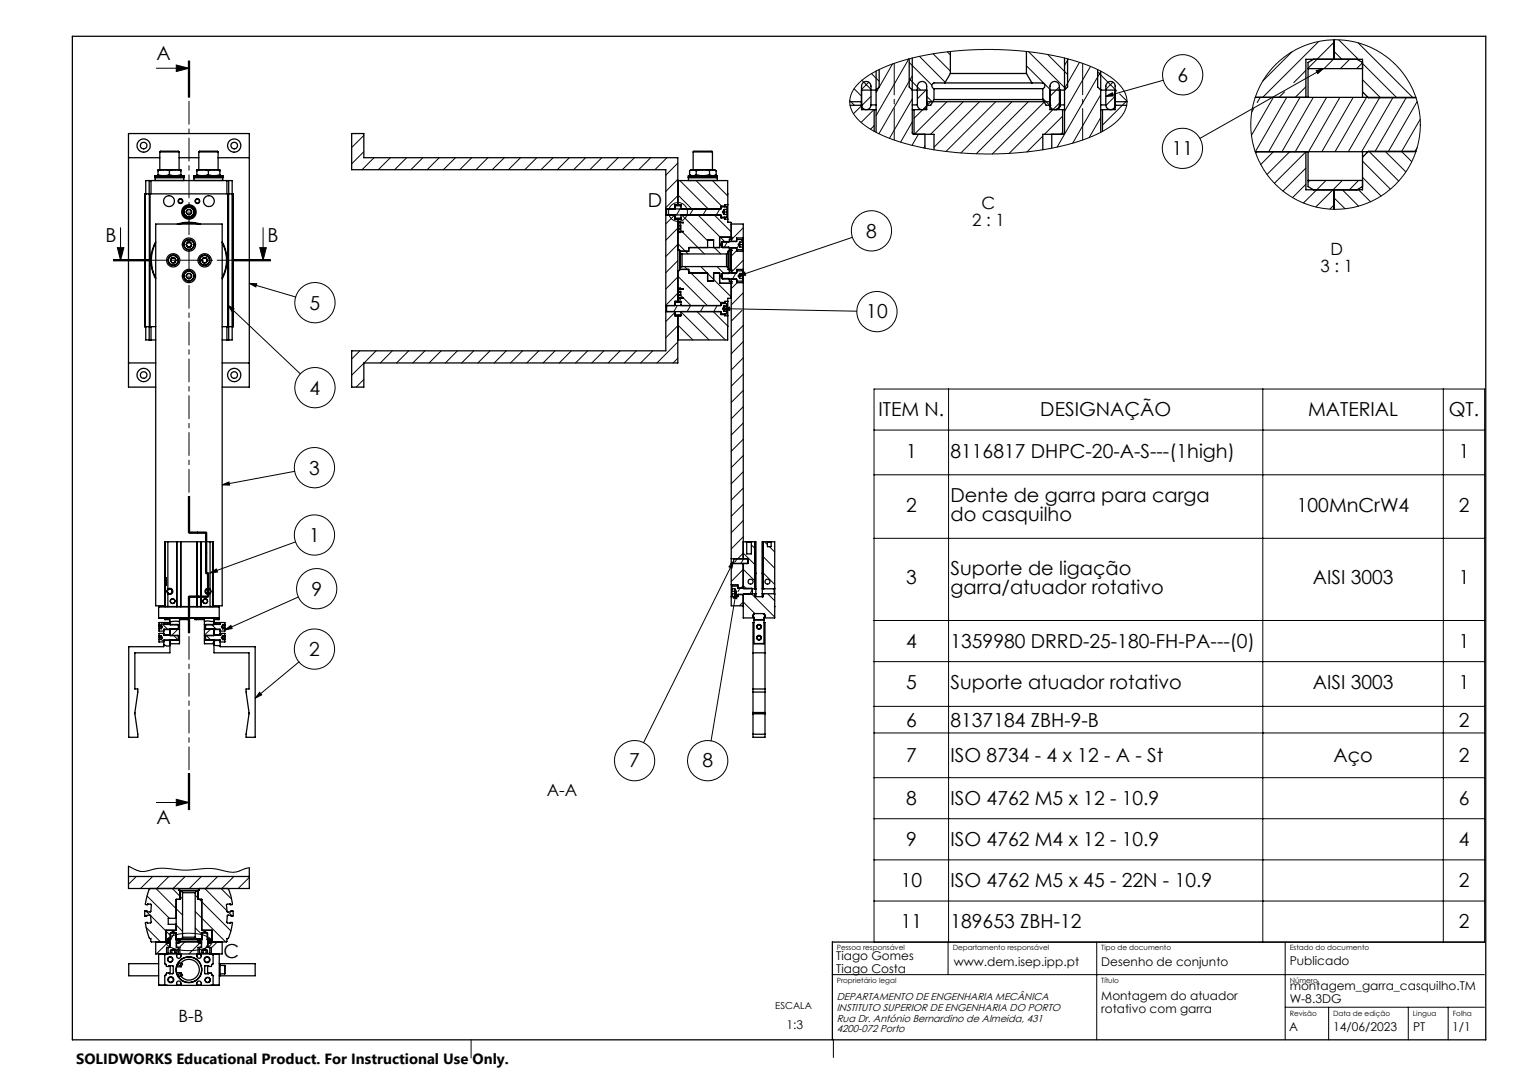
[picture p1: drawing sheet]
<svg xmlns="http://www.w3.org/2000/svg" width="420mm" height="297mm" viewBox="0 0 420 297" stroke-linecap="round" stroke-linejoin="round" font-family="sans-serif">
<g fill="none" stroke="#000" stroke-width=".35">
<path d="M20 10h390v277h-390zM241.8 19.6v16.9M242.6 19.2v4.8l-.8 .9h-4.1M250.9 16.3v7.7l.8 .9h4M251.7 16v20.8l.4 .3h5.6v4.2M262.3 14.2v6.1M283.2 14.2v6.1M293.8 16v20.7l-.4 .4h-5.6v4.2M294.6 16.3v7.7l-.8 .9h-4.1M302.9 19.2v4.8l.8 .9h4M303.7 19.6v16.9M361 18.9v8"/>
<path d="M361 18.9h15M362.5 16.4l-1.5 .8v1.7M368.2 11v5.4M374.5 16.4l1.5 .8M234.5 28.1h3.2M234.6 29.1h3.1M237.7 29a1.31 1.31 0 0 0 1.3 1.3 1.31 1.31 0 0 0 1.3-1.3M237.7 29.1h.1M240.3 29v-5.2a1.31 1.31 0 0 0-1.3-1.3 1.31 1.31 0 0 0-1.3 1.3v6.5h3.5M240.3 29h1.5M241.2 30.3h.6M241.2 30.3v6"/>
<path d="M251.7 30.3h.5M251.7 29h1.5M252.2 30.3v6.8M253.2 29v-5.2a1.29 1.29 0 0 1 1.2-1.3 1.29 1.29 0 0 1 1.3 1.3v6.5h-3.5M253.2 29a1.29 1.29 0 0 0 1.2 1.3 1.29 1.29 0 0 0 1.3-1.3M255.2 37.1v3.8M255.7 29.1h.1M255.7 28.1h34M257.7 27.5h30.1M257.7 24.5h30.1M257.7 24.5v3M257.7 27.5l-.9 1.6h-1.1"/>
<path d="M260.7 22.9h-3a.83 .83 0 0 0-.6 .8 .83 .83 0 0 0 .6 .8M260.7 22.9h24.1M262.3 20.3h20.9M262.3 20.3l-1.6 2.6M283.2 20.3l1.6 2.6M284.8 22.9h3a.83 .83 0 0 1 .6 .8 .83 .83 0 0 1-.6 .8M287.8 27.5l.9 1.6h1M287.8 24.5v3M289.7 29a1.31 1.31 0 0 0 1.3 1.3 1.31 1.31 0 0 0 1.3-1.3M289.7 29.1h.1M290.2 37.1v3.8M292.3 29v-5.2a1.31 1.31 0 0 0-1.3-1.3 1.31 1.31 0 0 0-1.3 1.3v6.5h3.5"/>
<path d="M292.3 29h.2M292.5 29v.1a1.29 1.29 0 0 1-1.1 1.2l.2-.1a1.31 1.31 0 0 0 1-1.2M292.5 24.9v4.1M292.6 29h1.2M292.6 24.9v4.1M293.2 30.3h.6M293.2 30.3v6.8M303.7 30.3h.5M303.7 29h1.5M304.2 30.3v6M305.2 29v-5.2a1.29 1.29 0 0 1 1.2-1.3 1.29 1.29 0 0 1 1.3 1.3v6.5h-3.5M305.2 29a1.29 1.29 0 0 0 1.2 1.3 1.29 1.29 0 0 0 1.3-1.3"/>
<path d="M307.7 29.1h.1M307.7 29.1h3.2M307.7 28.1h3.3M346.4 26.9h44.3M376 25.4v1.5M376 25.4v-9h-15.6v10.5M376 25.4l1.6 1.6h13.1M35.5 43.5h8.6M39.9 53.5h.2M39.9 53.5h.1M39.9 53.5v36.7M40.1 53.5v36.7"/>
<path d="M40.1 53.5h23M40.1 53.5h.1M41.2 49.8h-1v3.7M41.2 49.8v44M41.2 49.8h21.9M41.4 53.5v36.7M41.7 49.8v3.7M42.8 48.6h8M42.8 49h8M42.8 48.6v.4M42.8 49h.1M42.8 49h7.9"/>
<path d="M42.8 49.8h7.9M42.8 49v.8M42.8 49.8h.1M43.6 48.2l1.4 .3 1.7-.3M43.6 48.2v.3M43.6 47.1v1.1M44.1 41.9h5.3M44.1 41.9l.2-.2h4.9l.2 .2M44.1 41.9v4.9M45.2 46.8l-1.6 .3M45.2 46.8l1.5 .3M45.2 46.8h3.1"/>
<path d="M45.2 46.8h-1.6v.3M46.7 48.2l1.5 .3 1.7-.3M46.7 47.1v1.1M48.3 46.8l-1.6 .3M48.3 46.8l1.6 .3M48.3 46.8h1.6v.3M49.4 41.9v4.9M49.4 43.5h5.5M49.9 48.2v.3M49.9 47.1v1.1M50.7 49h.1M50.7 49v.8"/>
<path d="M50.7 49.8h.1M50.8 48.6v.4M50.8 49h-.1M51.8 57.8h.7l.4 .7-.4 .7h-.7l-.4-.7zM53.5 48.9h8M53.5 48.6h8M53.5 49h8M53.5 49.8h8M53.5 48.9l.1 .1M53.5 48.6v.3M53.5 49v.8M53.5 49.8h.1"/>
<path d="M54.3 48.2l1.5 .3 1.7-.3M54.3 48.2v.3M54.3 47.1v1.1M54.9 41.9h5.3M54.9 41.9l.1-.2h5l.2 .2M54.9 41.9v4.9M55.9 46.8l1.6 .3M55.9 46.8l-1.6 .3M55.9 46.8h3.2M55.9 46.8h-1.6v.3M57.5 48.2l1.5 .3 1.7-.3M57.5 47.1v1.1"/>
<path d="M59.1 46.8l1.6 .3M59.1 46.8l-1.6 .3M59.1 46.8h1.6v.3M60.2 41.9v4.9M60.2 43.5h8.6M60.7 48.2v.3M60.7 47.1v1.1M61.5 49h-8M61.5 49h.1M61.5 49v.8M61.5 49.8h.1M61.5 48.9v.1"/>
<path d="M61.5 48.6v.3M62.6 49.8v3.7M62.8 53.5v36.7M63.1 53.5h1M63.1 53.5v36.7M63.1 49.8h1v3.7M63.1 49.8v3.7M64.1 53.5h.1M64.1 53.5v36.7M64.2 53.5h.1M64.3 53.5v36.7M183.7 59.3h15.2l.1 .9h1"/>
<path d="M183.7 57.7v1.6M183.7 59.3v25M184.1 57.7l-.2 .1v1.4l.2 .1M186.2 59.3v1.2h1.7v-1M186.3 56.8v.9M186.3 59.3v.9M186.3 56.8h1.6M186.4 56.5l-.1 .3M187 56.5v-13h-86.6v-6.6h-3.4v9.9h86.7v10.9M187 53.5l.1-3.7h13.7v6.7M187.7 56.5l.2 .1M187.9 59.3v.2"/>
<path d="M187.9 57.5v.2M187.9 57.5v-1h-1.7v1.2M187.9 57.5l.2 .2h10.7l.2-.2M188.1 59.3l-.2 .2M189.9 48.6h8M189.9 48.9h8M189.9 48.6v.3M189.9 48.9l.1 .1M190 49h7.9M190 49.8h7.9M190 49v.8M190 49.8h.1"/>
<path d="M190 49h.1M190.3 48.2l.8 .3 1-.3M190.3 48.2l.5 .3M190.3 47.1v1.1M191.2 46.8l.9 .3M191.2 46.8l-.9 .3M191.2 46.8h2.8M191.3 41.9l.2-.2h4.9l.2 .2M191.3 41.9h5.3M191.3 41.9v4.9M192.1 48.2l1.8 .3 1.9-.3M192.1 47.1v1.1"/>
<path d="M194 46.8l-1.9 .3M194 46.8l1.8 .3M194 46.8h2.7M195.8 48.2l.8 .3 1-.3M195.8 47.1v1.1M196.6 41.9v4.9M196.7 46.8l-.9 .3M196.7 46.8l.9 .3M197.6 48.2l-.5 .3M197.6 47.1v1.1M197.9 48.6v.3M197.9 49v.8"/>
<path d="M197.9 48.9v.1M197.9 49.8h.1M198.8 59.3l.2 .2M199 57.1h1.6v2.8h-1.6M199.8 57.8v1.4M199.8 59.2h.8M199.8 57.8h.8M199.8 57.8l-.4 .7 .4 .7M199.8 58.5h.8M200 56.9h-1l-.1 .8h-15.2M200 59.9v.3M200 56.9v.2"/>
<path d="M200.8 53.5h.1M200.8 56.5v4M200.8 56.5h-.8v.4M346.4 41.9h44.3M360.4 41.9v10.5h15.6v-9M361 41.9v7.9M361 49.8v1.7l1.5 .9M361 49.8h15M368.2 52.4v5.4M376 41.9v1.5M376 51.5l-1.5 .9M390.7 41.8h-13.1l-1.6 1.6"/>
<path d="M43 66.7a10.4 10.4 0 0 0 0 10.3M43 67a10.4 10.4 0 0 0 0 9.7M47.4 71.2h.8l.4 .7-.4 .6h-.8l-.4-.6zM48.9 61.8a10.7 10.7 0 0 1 6.5 0M49.4 61.8l.6-.1a10.3 10.3 0 0 1 4.9 .1M51.8 75.5h.7l.4 .7-.4 .7h-.7l-.4-.7zM51.8 66.8h.7l.4 .7-.4 .7h-.7l-.4-.7zM56.1 71.2h.8l.4 .7-.4 .6h-.8l-.4-.6zM61.3 66.7a10.4 10.4 0 0 1 0 10.3M61.3 67a10.4 10.4 0 0 1 0 9.7M186.3 60.2l.1 .3M186.3 60.2h1.6"/>
<path d="M187 60.5v22.7M187 61.2h.7v.1M187 79.5h.7v.2M187 69h.5v.4M187.2 62.1h.7v1.1h-.7M187.2 63h.7M187.2 62.4h.7M187.5 69.4v5M187.5 74.4h2.5v1h5.3v2.2h1.6v-2.2h1.7v2.8h3.4v-.5h-.7l-.2-.8h-1.9M187.5 74.4v.3h-.5M187.7 69.8v4.1M187.7 69.4v.4"/>
<path d="M187.7 73.9v.5M187.7 69.8l.5 .3M187.7 79.7h.8v.1l-1.3 .1v2.2l1.3 .1v.1h-.8M187.7 61.3h.8v.2l-1.3 .1v2.2h1.3v.2h-.8M187.7 79.7v.1M187.7 63.8v.2M187.7 61.3v.2M187.7 64v.2h-.7M187.9 60.4l-.2 .1M188.2 70.1v3.5M188.2 73.6l-.5 .3M188.2 73.6h12.3"/>
<path d="M188.2 70.1h12.3M195.3 68.3v-2.2h1.6v2.2M195.3 66.3h1.6M199.2 75.5v1.4M199.2 66.8v1.4M199.2 68.2h1.9l.2 .8h.7l-.3 .4M199.2 66.8h1.9l.2-.8h.7v-.5h-3.4v2.8h-8.6v1.1h-2.5M199.2 75.5l-.3 .7 .3 .7M199.2 66.8l-.3 .7 .3 .7M200 60.2v.3h.8M200.5 70.1v3.5M200.5 73.6l.4 .2"/>
<path d="M200.8 60.5v.8l1 .2v5.1M200.9 73.8v.6h.3M200.9 69.8v4M200.9 69.8l-.4 .3M201.2 69.4h-.3v.4M201.2 69.4v5M201.2 74.4h.5M201.2 69.4h.5M201.7 69.4v5M201.7 74.4l.3 .3h-.7l-.2 .8h-1.9M201.8 77v.1M201.8 75.3h.1"/>
<path d="M201.8 66.6v.1M201.8 61.8h3.3v3.9M201.8 68.4v6.9M201.8 77.1v77.1M201.8 77.1h1.5M201.8 68.4h1.5M201.8 75.3h1.5M201.8 66.6h1.5M203.2 68.4h.1M203.3 66.6l-4 .2 .1 1.6h3.8M203.3 66.1h1.7v2.8h-1.7M203.3 75.3h-3.9l-.1 1.6 3.9 .1 .1 1h1.8"/>
<path d="M203.3 74.8h1.7v2.7l-1.7 .1M203.3 68.4v1h1.8M204.1 66.8v1.4M204.1 75.5v1.4M204.1 76.9h.9M204.1 75.5h.9M204.1 68.2h.9M204.1 66.8h.9M204.1 66.8l-.4 .7 .4 .7M204.1 67.5h.9M204.1 75.5l-.4 .7 .4 .7M204.1 76.2h.9"/>
<path d="M205.1 74.4v3.6M205.1 65.7v3.7M205.1 65.7h-1.8v.9M205.1 74.4h-1.8v.9M205.1 69.4v5M205.1 78v76.2M39.9 90.2h.2M39.9 90.2h.1M40.1 90.2h2.9M40.1 90.2h.1M40.2 90.2v3.6h1M41.2 93.8h1.8"/>
<path d="M41.7 90.2v3.6M61.3 90.2h1.8M61.3 93.8h1.8M62.6 90.2v3.6M63.1 90.2h1M63.1 90.2v3.6M64.1 90.2v3.6h-1M64.1 90.2h.1M64.2 90.2h.1M183.7 86h15.2l.1 .9h1M183.7 84.3v1.7M183.7 86v10.8h-86.7v10.1h3.4v-6.7h86.6v-13"/>
<path d="M184.1 84.3l-.2 .2v1.4l.2 .1M186.2 86v1.2h1.7v-1M186.3 83.5v.8M186.3 86v.9M186.3 86.9l.1 .3M186.3 86.9h1.6M186.3 83.5h1.6M186.4 83.2l-.1 .3M187.2 80.4h.7v1.2h-.7M187.2 81.3h.7M187.2 80.7h.7M187.7 82.2v.1"/>
<path d="M187.7 83.2l.2 .1M187.7 82.3v.2h-.7M187.9 86v.2M187.9 84.2v.1M187.9 84.2v-1h-1.7v1.1M187.9 87.1l-.2 .1M187.9 84.2l.2 .1M188.1 86l-.2 .2M198.8 86l.2 .2M199 83.8h1.6v2.7l-1.6 .1M199 84.2l-.2 .1M199.8 84.5h.1"/>
<path d="M199.8 85.9h.1M199.8 84.5v1.4M199.8 84.5h.8M199.8 84.5l-.4 .7 .4 .7M199.8 85.9h.8M199.8 84.6h.8M199.8 85.3h.8M200 83.5h-1l-.1 .8h-15.2M200 86.6v.3M200 83.5v.3M200 86.9v.3h.8M200.8 90.2h.1"/>
<path d="M200.8 83.2v4M200.8 87.2v6.6h-13.7l-.1-3.6M200.8 83.2h-.8v.3M201.8 82.2l-1 .1v.9M35.5 100.2h7.5M43 106.9h-7.5v-70h33.3v70h-7.5M61.3 100.2h7.5M45.5 159.6h.1M45.6 159.6h.3v1.9h-.3M45.6 149.5h.7M45.6 149.5l-.1 17.9M45.6 149.5v10.1"/>
<path d="M45.6 159.6v1.9M45.7 159.6v1.9M46.3 149.5v13.1M46.3 149.5h2.5M48.8 149.5h.1M48.8 149.5v17.9M48.8 149.5h1M49.8 149.5h.1M49.8 149.5v17.9M49.9 149.5v17.9M49.9 149.5h4.5M54.4 149.5h.1"/>
<path d="M54.4 149.5v17.9M54.4 149.5h1M55.4 149.5h.1M55.4 149.5v17.9M55.5 149.5v17.9M55.5 149.5h2.5M58 149.5h.7M58 149.5v13.1M58.7 149.5h.1v17.9M58.7 149.5v17.9M201.8 154.2v1.3M201.8 154.2h4.6"/>
<path d="M201.8 155.5v5.9M202.7 154.2l-.2 .1v1.2h.2M205.1 149.5h.8M205.1 155.5v6.9l3.3 .1M205.1 154.2h.1M205.2 155.5l-.1 .1M205.9 149.5h1.6M205.9 149.5l.2 .2M206.1 149.7h1.2M206.1 149.7v3.2h1.2v-3.2M206.2 154.2l.2 .1M206.4 154.2v1.3h-4.6"/>
<path d="M206.4 155.5h-.2M207.5 149.5h.9M207.5 149.5l-.2 .2M208.4 158.2h.2M208.4 149.5h.1M208.4 149.5v13M208.4 149.5v13.1M208.5 149.5l.1 13.1M208.5 149.5v13.1M210.4 158.2h.2M210.4 149.5v13.1M210.4 149.5h.1"/>
<path d="M210.5 149.5h.1M210.5 149.5v13.1M210.6 149.5h1.1M210.6 149.5v13M211.7 149.5h1.2M211.7 149.5l.1 .1M211.8 149.6h1M211.8 149.6v1.3h1v-1.3M212.9 149.5h.9v12.9M212.9 149.5l-.1 .1M43.8 170.5v.1M43.8 170.5h16.7"/>
<path d="M43.8 167.5v3M43.8 167.5h16.7M43.9 172.5h.6M43.9 173.5h.6M43.9 175.5h.6M43.9 176.5h.6M43.9 173h.6M43.9 176h.6M44.5 172.5v1M44.5 175.5v1M44.5 172.5l.3 .5-.3 .5M44.5 175.5l.3 .5-.3 .5"/>
<path d="M45.2 172.3l4 .2-.1 1.2h-3.9l.1 1.7h3.8l.1 1.2-4 .1M45.2 174.8l-1.3 .1v2.3h1.3M45.2 178a1.69 1.69 0 0 0 1.7 .2M45.2 171.8v.5M45.2 172.3h1.7M45.2 173.8h1.7M45.2 175.3h1.7M45.2 176.8h1.7M45.4 171h1.4l.2 1.5h2.4M45.4 171h.4M45.4 170.6v.4M45.5 161.5h.1"/>
<path d="M45.5 167.2h-2.5v-105.4h18.3v105.4h-2.5M45.6 161.5v5.9M46.3 162.6l-.3 .7 .3 .5M46.3 167.4l-2.5 .1M46.3 162.6a.83 .83 0 0 1 1.2 0 .83 .83 0 0 1 0 1.2 .83 .83 0 0 1-1.2 0M46.3 163.8v3.6M46.3 167.4h2.5M46.9 171.8l-3 .1v2.3h1.3M48.8 167.4h.1M48.8 167.4h1M49.4 172.5v1.1M49.4 175.5v1.1"/>
<path d="M49.4 176.6l-2.5 .1v3.5h-9.7v10h.8l-.8 6.8 .8 6.5h-2.5v-25h9.7v-1.8M49.4 173.6l-2.5 .1 .1 1.8h2.4M49.4 173.6l.1 .1M49.4 176.6l.1 .1M49.5 171.6l-.9-.2-1.7 .2M49.5 172.4v1.3M49.5 175.4v1.3M49.5 176.7v1l-2.6-.1M49.5 173.7v1.7M49.5 172.4l-.1 .1M49.5 175.4l-.1 .1M49.8 167.4h.1"/>
<path d="M49.9 167.4h4.5M52.1 171h-2.5l-.1 1.4M52.1 171h-.3M52.1 170.6v.4M53.8 171h2.6v1.4M53.8 171h.4M53.8 170.6v.4M54.4 167.4h.1M54.4 167.4h1M55.4 167.4h.1M55.5 167.4h2.5M56.4 171.5l.9-.1 1.8 .2"/>
<path d="M56.4 172.4v1.3M56.4 175.4v1.3M56.4 176.7v1l2.7-.1M56.4 173.7v1.7M56.4 172.4l.1 .1M56.4 175.4l.1 .1M56.5 172.5v1.1M56.5 175.5v1.1M56.5 176.6l2.6 .1v3.5h9.6v10h-.8l.8 6.8-.8 6.5h2.5v-25h-9.7v-1.8M56.5 173.6l2.6 .1-.2 1.8h-2.4M56.5 173.6l-.1 .1M56.5 176.6l-.1 .1"/>
<path d="M58 167.4l2.5 .1M58 162.6l.2 .6-.2 .6M58 162.6a.83 .83 0 0 0-1.2 0 .83 .83 0 0 0 0 1.2 .83 .83 0 0 0 1.2 0M58 163.8v3.6M59.1 171.8l3 .1v2.3h-1.4M59.1 178.1l1.6 .1M59.1 172.3h1.6M59.1 173.8h1.6M59.1 175.3h1.6M59.1 176.8h1.6M60.5 171h-1.4l-.2 1.5h-2.4M60.5 170.5v.1"/>
<path d="M60.5 171h-.3M60.5 167.5v3.5M60.7 172.3l-4 .2 .2 1.2h3.8v1.7h-3.8l-.2 1.2 4 .1M60.7 174.8l1.4 .1v2.3h-1.4M60.7 171.8v.5M61.4 172.5h.1M61.4 173.5h.1M61.4 172.5v1M61.4 175.5h.1M61.4 176.5h.1M61.4 175.5v1M61.4 172.5h.7"/>
<path d="M61.4 172.5l-.3 .5 .3 .5M61.4 173.5h.7M61.4 173.1h.7M61.4 175.5h.7M61.4 175.5l-.3 .5 .3 .5M61.4 176.5h.7M61.4 176.1h.7M201.8 161.4v3.3M201.8 164.7v2.5h3.3M201.8 161.4h1.8v.9M202 163.9h.8M202 162.5h.8"/>
<path d="M202 163.2h.8M202.8 162.5v1.4M202.8 162.5l.4 .7-.4 .7M203.6 162.3l4 .2-.1 1.5-3.9 .1M203.6 161.8h-1.6v2.8h1.6M203.6 164.1v.6h-1.8M203.6 162.3h1.5M203.6 164.1h1.5M208 169.6a.41 .41 0 0 0-.4 .4 .41 .41 0 0 0 .4 .4M208 170.4l.1 .1M208 170.4h.1M208 169.6h.1"/>
<path d="M208.1 169.6a.46 .46 0 0 0-.4 .4 .46 .46 0 0 0 .4 .5M208.1 171h.1M208.1 171v.1M208.1 177.6h2.7M208.1 169.5l-.1 .1M208.1 171.8h-.3v31.7h3.3v-31.7h-.3M208.1 171h2.7M208.1 169.6v-.2h2.7v.2M208.1 170.5v.5M208.1 171.1v6.5M208.1 171.1h2.7M208.1 169.4h.1"/>
<path d="M208.4 163.9l-3.3 .1v6.5l3 .1M208.4 162.5v.1M208.4 163.9h.1M208.4 162.5h.1M208.4 163.9v.8h2.2v-.8M208.4 162.6h.1M208.4 163.9v.8M208.5 162.6h.1M208.5 163.9h.1M208.5 163.9v.8M208.6 162.6v1.3M208.6 163.9v.8"/>
<path d="M210.4 163.9h.1M210.4 162.6v1.3M210.4 162.6h.1M210.4 163.9v.8M210.5 163.9h.1M210.5 163.9v.8M210.6 163.9h.1M210.6 162.5l-.1 .1M210.6 162.5h.1M210.6 163.9h3M210.6 162.5h3M210.8 169.4h.1"/>
<path d="M210.8 169.6a.46 .46 0 0 1 .4 .4 .46 .46 0 0 1-.4 .5M210.8 171h.1M210.8 171v.1M210.8 169.5l.1 .1M210.8 170.5v.5M210.8 171.1v6.5M210.9 170.4h.1M210.9 169.6h.1M210.9 170.4l-.1 .1M210.9 169.6a.41 .41 0 0 1 .3 .4 .41 .41 0 0 1-.3 .4M213.6 162.5v1.4M213.6 163.9l.2 .1"/>
<path d="M213.8 164v6.6h-3M213.8 162.4v1.6M213.8 162.4l-.2 .1M207.8 180.2h3.3M207.8 190.2h3.3M207.8 191h3.3M207.8 196.7h3.3M207.8 197h3.3M207.8 202.7h3.3M35.5 239.1v6.1h33.3v-5.7M35.5 241.9h33.3M40.5 252.8l.8-.2 .3 .1 .1 2-1 .1-.1-.2-.5 .2 .9 3.6 .2 .5 .4 .2v.8l4.7 .1"/>
<path d="M40.5 252.8h.1M40.6 251.5h-.7v1.3h.6M40.6 251.5v.1M41.4 245.2a6.5 6.5 0 0 0-1.1 4.5h.4l.1-.2 1 .2-.2 2-1-.1M43 260v3.3h3M47.1 257.5h1.4M47.1 257.5v1.8l-.8 .2M47.1 257.5l.7-.4 .7 .4M47.1 257.5l-.1 .1-.1 3.9M48.5 257.5l.1 .1 .1 3.9M48.5 257.5v1.8l.8 .2M48.6 253.5h-2.2v1.6h2.2"/>
<path d="M49.3 245.2v.5h.3M49.3 260h5.7M49.6 259.4h5M49.6 259.9h5M49.6 245.7h5M49.6 245.7v2.5h-1v8.6h-2.8v3.4h.5M49.6 259.4v.5M49.6 259.9l-.3 .3M49.6 245.9h.5M50.1 245.9h4.1M50.1 245.9l.3 .5M50.1 259.1h-.5v.3"/>
<path d="M50.1 259.1h4.1M50.4 246.4h3.5M50.4 258.7h3.5M50.4 246.4v12.3M50.4 258.7l-.3 .4M53.9 258.7l.3 .4M53.9 246.4v12.3M54.2 259.1h.4v.3M54.2 245.9h.4M54.2 245.9l-.3 .5M54.6 245.7v2.5h1.1v8.6h2.8v3.4h-.5M54.6 259.9l.4 .3"/>
<path d="M54.6 259.4v.5M55 245.2v.5h-.4M55.8 257.5l-.2 4M55.8 257.5h1.4M55.8 257.5v1.8l-.8 .2M55.8 257.5l.7-.4 .7 .4M57.2 257.5l.1 3.9 1 .1v1.8M57.2 257.5v1.8l.8 .2M61.3 260v3.3h-3M62.8 245.2l.3 .2 .5 1.5 .5 2.7h-1.5l.1 2h1M63.7 251.5l.6-.1v.3v1.2l-.5-.1M63.7 251.5v.1"/>
<path d="M63.8 252.8l-1-.1-.2 1.9 .9 .2 .2-.2h.4v.7a9.4 9.4 0 0 1-1.3 3.8h-.2l-.1 .9h-4.5M63.8 252.8h.1M43.8 263.3v.1M43.8 271.9h16.7M43.8 266h-8.3v3.3h8.3M43.8 263.4v8.5M43.8 263.4h1.9M43.8 271.9h1.9M46 263.3h3.6M46 263.3h.1M46.3 260.1a.21 .21 0 0 0 .2 .2 .21 .21 0 0 0 .2-.2M46.3 260.2h.1"/>
<path d="M46.3 263.3l-.8 .2v2.6l.4 .1 .1 .6h.7v-.2l1.1 .1v2l-1.1 .1v-.2h-.7l-.1 .5-.4 .2v2.5l.8 .2M46.4 261.5v1.7h2.8v-1.7M46.7 260.1v-.8a.21 .21 0 0 0-.2-.2 .21 .21 0 0 0-.2 .2v1h.7M46.7 260.1h.3M46.9 260.3v1.2M46.9 261.5h-.9v1.8M47 266.6v2.2M47.1 262.3h1.4M47.1 262.3l-.1 .9M47.1 262.3l.7-.4 .7 .4M47.4 262.3v.9M48.2 262.3v.9"/>
<path d="M48.5 262.3l.1 .9M48.6 260.3h.1M48.6 260.1h.3M48.7 266.9h1.3l.4-.8-.4-.4a2.87 2.87 0 0 1 4.1-.1 2.87 2.87 0 0 1 0 4.1 2.87 2.87 0 0 1-4.1-.1l.4-.4-.4-.7h-1.3M48.7 261.5h.9v1.8M48.7 260.3v1.2M48.8 263.3v.1M48.8 271.9v.1M48.8 263.4v.1a.64 .64 0 0 0 .1 .9 .64 .64 0 0 0 .9 0 .64 .64 0 0 0 0-.9v-.1M48.8 263.4h1M48.8 271.9h1M48.9 260.1v-.8a.23 .23 0 0 1 .2-.2 .23 .23 0 0 1 .2 .2v1h-.6"/>
<path d="M48.9 260.1a.23 .23 0 0 0 .2 .2 .23 .23 0 0 0 .2-.2M49.3 260.2h.1M49.6 263.3h5M49.8 271.9l.1 .1M49.9 271.7h.1M49.8 271.8v.1M49.9 271.7a.63 .63 0 0 0-.6-.9 .63 .63 0 0 0-.5 .9v.2M49.9 263.3l-.1 .1M54.4 263.3v.1M54.4 271.9a.66 .66 0 0 1 .4-1.1 .66 .66 0 0 1 .7 .9l-.1 .2M54.4 271.9v.1M54.4 263.4v.1a.61 .61 0 0 0 .5 1 .61 .61 0 0 0 .6-.9l-.1-.2"/>
<path d="M54.4 263.4h1M54.4 271.9h1M54.6 263.3h3.7M55 260.1a.21 .21 0 0 0 .2 .2 .21 .21 0 0 0 .2-.2M55 260.2h.1M55.1 261.5v1.7h2.7l.1-1.7M55.4 260.1v-.8a.21 .21 0 0 0-.2-.2 .21 .21 0 0 0-.2 .2v1h.6M55.4 260.1h.1M55.4 260.1l-.2 .2zM55.4 271.9l.1 .1M55.4 260.1h.2M55.5 263.3l-.1 .1"/>
<path d="M55.6 261.5h-1v1.8M55.6 260.3v1.2M55.8 262.3h1.4M55.8 262.3l-.1 .9M55.8 262.3l.7-.4 .7 .4M56.1 262.3v.9M56.9 262.3v.9M57.2 262.3l.1 .9M57.3 260.3h.1M57.3 260.1h.2M57.3 266.6v2.2M57.4 260.3v1.2"/>
<path d="M57.5 260.1v-.8a.21 .21 0 0 1 .2-.2 .21 .21 0 0 1 .3 .2v1h-.6M57.5 260.1a.21 .21 0 0 0 .2 .2 .21 .21 0 0 0 .3-.2M58 260.2h.1M58 263.3l.8 .2v2.5l-.4 .2-.1 .6h-.7v-.2h-1.1v2.1l1 .1 .1-.2h.7l.1 .5 .4 .2v2.5l-.8 .2M58.2 263.3h.1M58.5 263.4h2M58.5 271.9h2M60.5 263.3v.1M60.5 266h9.9v3.3h-9.9M60.5 263.4v8.5M60.7 266v3.3M60.7 266.5h1.3"/>
<path d="M60.7 268.8h1.3M62 266.5l.1 .1M62 266.6v2.2M62 266.5v.1M62.1 266.6l-.1 2.2M409.6 260h-179.9v27"/>
<circle cx="39.6" cy="40.2" r=".91"/>
<circle cx="39.7" cy="40.2" r="1.83"/>
<circle cx="46.6" cy="55.5" r="1.51"/>
<circle cx="49.8" cy="55.5" r=".67"/>
<circle cx="49.8" cy="55.5" r=".55"/>
<circle cx="52.1" cy="58.5" r="1.66"/>
<circle cx="52.1" cy="58.5" r="1.42"/>
<circle cx="52.1" cy="58.5" r=".69"/>
<circle cx="52.1" cy="58.5" r="1.34"/>
<circle cx="52.2" cy="58.5" r="2"/>
<circle cx="54.5" cy="55.5" r=".66"/>
<circle cx="54.5" cy="55.5" r=".55"/>
<circle cx="57.6" cy="55.5" r="1.51"/>
<circle cx="64.6" cy="40.2" r="1.83"/>
<circle cx="64.6" cy="40.2" r=".92"/>
<circle cx="47.8" cy="71.9" r="1.83"/>
<circle cx="47.8" cy="71.9" r="1.42"/>
<circle cx="47.8" cy="71.8" r=".69"/>
<circle cx="47.8" cy="71.9" r="1.34"/>
<circle cx="52.1" cy="76.2" r="1.83"/>
<circle cx="52.1" cy="67.5" r="1.83"/>
<circle cx="52.1" cy="76.2" r="1.43"/>
<circle cx="52.1" cy="67.5" r="1.42"/>
<circle cx="52.1" cy="76.2" r=".69"/>
<circle cx="52.1" cy="67.5" r=".69"/>
<circle cx="52.1" cy="76.2" r="1.33"/>
<circle cx="52.1" cy="67.5" r="1.34"/>
<circle cx="56.5" cy="71.9" r=".68"/>
<circle cx="56.5" cy="71.9" r="1.41"/>
<circle cx="56.5" cy="71.8" r="1.33"/>
<circle cx="56.5" cy="71.9" r="1.83"/>
<circle cx="39.6" cy="103.5" r=".9"/>
<circle cx="39.7" cy="103.5" r="1.83"/>
<circle cx="64.6" cy="103.5" r=".91"/>
<circle cx="64.6" cy="103.5" r="1.83"/>
<circle cx="46.9" cy="163.2" r=".69"/>
<circle cx="47.6" cy="165.9" r=".67"/>
<circle cx="47.6" cy="165.9" r=".61"/>
<circle cx="56.6" cy="165.9" r=".67"/>
<circle cx="57.4" cy="163.2" r=".69"/>
<circle cx="57.4" cy="163.2" r=".7"/>
<circle cx="207.1" cy="160.6" r=".7"/>
<circle cx="209.4" cy="173" r=".53"/>
<circle cx="209.4" cy="176" r=".67"/>
<circle cx="209.4" cy="173" r=".67"/>
<circle cx="209.5" cy="176" r=".54"/>
<circle cx="209.5" cy="173" r=".55"/>
<circle cx="209.5" cy="176" r=".55"/>
<circle cx="211.8" cy="160.6" r=".69"/>
<circle cx="47" cy="264.8" r=".72"/>
<circle cx="47" cy="264.8" r=".65"/>
<circle cx="47.1" cy="270.4" r=".69"/>
<circle cx="47.2" cy="270.4" r=".83"/>
<circle cx="49.5" cy="266.2" r=".33"/>
<circle cx="49.6" cy="269.1" r=".34"/>
<circle cx="52.1" cy="267.7" r="3.5"/>
<circle cx="52.1" cy="267.7" r="3.6"/>
<circle cx="57.1" cy="264.9" r=".69"/>
<circle cx="57.1" cy="264.9" r=".84"/>
<circle cx="57.3" cy="270.5" r=".68"/>
<circle cx="57.3" cy="270.5" r=".73"/>
</g>
<g fill="none" stroke="#000" stroke-width=".28">
<path d="M43.1 18.8h9M48.6 18l3.5 .8-3.5 1zM52 16.8v10M52.2 16.8v10M52.3 16.8v10M246.3 17.6l-4.5 8M250.8 16.3l-9 15.6M250.9 17.2l6.3 6.3M253.7 15.6l7.1 7.1M257.5 14.8l4.8 4.8M261.4 14.3l.9 .8M283.2 18.2l6.7 6.7"/>
<path d="M283.8 14.3l10.3 10.2M289.1 15l5.5 5.6M294.8 16.3l-1 1.8M297.9 17.2l-4.1 7.2M300.9 18.3l-7.1 12.5M302.9 19.8l5.3 5.3M303.7 19.8l-12 20.8M356.6 14.3l-8.1 8.1M360.4 19.4l-3.4 3.4M363.2 19.5l2-.6-1.6 1.4zM363.9 11.5l-15.5 15.4M365.2 18.9l-34.1 19.3"/>
<path d="M368.2 14.2l2.1 2.2M368.2 11.6l-7.2 7.2M368.2 16.2l-2.8 2.7M369.4 11l5.4 5.4M372.4 16.4l-2.5 2.5M374.8 11.8l15.1 15.2M376 17.5l9.4 9.5M376 17.3l-1.6 1.6M100.4 37.4l-3.4 3.3M234.5 27.8l1.3 1.3M235.7 24.5l2 2.1M237.1 22.8l2.6-2 4-2.1 4.8-1.8 5.5-1.4 5.8-1 6.3-.6 8-.3 6.3 .3 6.8 .8 5.1 1 5.8 1.5 4.1 1.7 3.6 1.9 2.8 2.2 1.8 2.5 .5 1.3 .1 1.4-.2 1.4-.7 1.7-1.5 1.8-1.4 1.3-4.2 2.5-6.3 2.4-7 1.7-8.1 1.1-7.8 .4-8.7-.3-8.3-1-7.2-1.6-6.3-2.3-4.4-2.5-1.8-1.4-1.2-1.5-1-1.6-.4-1.5v-1.4l.5-1.8 .8-1.3z"/>
<path d="M237.7 29.2l-2.2 2.2M237.8 22.2l2.8 2.7M239.7 22.7l-2 2M240.3 26.6l-2.5 2.6M240.5 20.3l2.1 2.1M241.2 30.3l-3.6 3.5M241.2 34.7l-1 1M250.9 21.7l3.1 3.2M251.7 21l-9.2 15.9M251.7 27.3l-6.2 10.9M251.7 33.7l-3.2 5.5M253.4 37.1l-1.7 3"/>
<path d="M255.7 26.6l1.7 1.6M255.7 24.7l-2.5 2.6M256.8 28.1l-4.6 4.6M261.3 28.1l-9 9M265.8 28.1l-9 9M270.3 28.1l-12.6 12.5M274.8 28.1l-13.7 13.7M279.3 28.1l-14.2 14.1M283.8 28.1l-14.4 14.3M287.8 37.6l-4.4 4.3M287.8 27.2l1.9 1.9M288.3 28.1l-14.5 14.4"/>
<path d="M290.5 30.3l-12 12M292.3 24l-2.6 2.6M292.3 28.5l-1.7 1.7M293.2 32.1l-5 5M293.2 36.5l-.5 .6M303.7 26.1l-7.7 13.4M303.7 32.5l-3.1 5.5M305.2 26.6l1.8-1 .2 .9zM307.1 22.7l-1.9 2M307.7 26.6l-2.5 2.5M309 25.9l2 2M310.7 28.1l-6.5 6.4"/>
<path d="M321 22.2l-15.8 4.4M346 30l-.6 .9M347.8 26.9l-.9 1.4M351.3 27.1l-6 10.3M354.5 25.3l-1.5 1.6M355.1 26.9l-8.7 15M358.7 26.9l-8.6 15M360.4 24l-3 2.9M362.4 26.9l-8.6 15M366.1 26.9l-8.7 15M369.7 26.9l-8.6 15M373.4 26.9l-8.6 15"/>
<path d="M376 22l5 5M377.1 26.9l-8.7 15M380.8 26.9l-8.7 15M384.4 26.9l-8.7 15M388.1 26.9l-8.7 15M391.1 28l-8 13.9M391.9 32.9l-5.1 9M100.4 41.9l-3.4 3.3M103.2 43.5l-3.3 3.3M107.7 43.5l-3.3 3.3M112.2 43.5l-3.3 3.3M116.7 43.5l-3.3 3.3"/>
<path d="M121.2 43.5l-3.3 3.3M125.7 43.5l-3.4 3.3M130.2 43.5l-3.3 3.3M134.7 43.5l-3.4 3.3M139.2 43.5l-3.4 3.3M143.7 43.5l-3.4 3.3M148.1 43.5l-3.3 3.3M152.6 43.5l-3.3 3.3M157.1 43.5l-3.3 3.3M161.6 43.5l-3.3 3.3M166.1 43.5l-3.3 3.3M170.6 43.5l-3.3 3.3"/>
<path d="M175.1 43.5l-3.4 3.3M179.6 43.5l-3.4 3.3M184 43.5l-3.3 3.3M186.2 59.3l-2.5 2.5M187 53.8l4 3.9M187 54l-3.3 3.3M187 45l-3.3 3.4M187 49.5l-3.3 3.3M187.6 49.8l7.9 7.9M187.6 57.7l-.9 1.6M188.1 59.3l7.2 7.2M191.3 57.7l-1 1.6"/>
<path d="M192.1 49.8l7 7.1M192.6 59.3l7.5 7.5M195 57.7l-1 1.6M196.6 49.8l4.2 4.3M197.1 59.3l4.7 4.7M198.6 57.7l-.9 1.6M199 57.1h.1M255.2 40.3l-.3 .5M346.9 41.9l-.4 .4M351.4 41.9l-3.5 3.5M355.9 41.9l-6.3 6.3M360.4 50.9l-3.7 3.6"/>
<path d="M360.4 41.9l-8.7 8.7M360.4 46.4l-6.4 6.3M361.4 49.8l-.4 .5M365.9 49.8l-6.2 6.2M368.2 54.6l3 3M368.2 56.5l-1.2 1.2M370.4 52.4l4.5 4.5M370.4 49.8l-7.3 7.3M374.9 52.4l3.3 3.3M374.9 49.8l-2.5 2.6M376 49l5.1 5.1M376 44.5l7.7 7.7"/>
<path d="M377.8 41.8l8.2 8.2M382.2 41.8l5.7 5.6M386.7 41.8l2.9 2.8M391.1 40.8l-.7 1.1M31.3 71.8h10M31.3 71.7h10M31.3 72h10M32.4 68.4h1.8l-.9 3.5zM33.3 62.9v9M64.6 71.8h10M64.6 71.7h10M64.6 72h10"/>
<path d="M68.8 78.2l12.8 3.8M68.8 78.2l2 .1-.2 .9zM71.7 68.4h1.8l-.9 3.5zM72.6 62.9v9M187 76.2l8.2 8.1M187 67.2l2.9 2.9M187 63l-3.3 3.3M187 67.4l-3.3 3.4M187 72l-3.3 3.3M187 76.4l-3.3 3.4M187.5 63.2l.6 .6M188.3 64l6.1 6.1"/>
<path d="M188.9 73.6l10.1 10M193.4 73.6l8.4 8.4M196.9 68.2l2 1.9M197.9 73.6l1.9 1.9M199.4 75.3l-.1 .3M200.8 66.7l-1 1.7M203.1 75.3l-1 1.7M203.3 69.2l-1.5 1.5M203.4 78l-1.6 1.7M203.4 74.8l-.1 .2M203.7 76.2l1.8-1.1 .3 .8zM203.8 67.7l-.5 1"/>
<path d="M204.8 66.1l-.4 .7M205.1 62.9l-3.3 3.3M205.1 71.9l-3.3 3.3M235.2 65.5l-31.5 10.7M62.8 84.2l20.1 19M62.8 84.2l1.8 1.1-.6 .6zM99.3 96.8l-2.3 2.3M103.8 96.8l-3.3 3.4M108.3 96.8l-3.3 3.4M112.8 96.8l-3.4 3.4M117.3 96.8l-3.4 3.4M121.7 96.8l-3.3 3.4"/>
<path d="M126.2 96.8l-3.3 3.4M130.7 96.8l-3.3 3.4M135.2 96.8l-3.3 3.4M139.7 96.8l-3.3 3.4M144.2 96.8l-3.3 3.4M148.7 96.8l-3.4 3.4M153.2 96.8l-3.3 3.4M157.7 96.8l-3.4 3.4M162.2 96.8l-3.4 3.4M166.7 96.8l-3.4 3.4M171.1 96.8l-3.3 3.4M175.6 96.8l-3.3 3.4"/>
<path d="M180.1 96.8l-3.3 3.4M186.2 86.3l-2.5 2.5M186.9 84.3l-1 1.7M187 89.9l-3.3 3.3M187 89.7l4.2 4.1M187 80.9l-3.3 3.4M187 94.4l-5.7 5.8M187 98.9l-1.2 1.3M187.9 81.5l2.8 2.8M188 86.1l7.7 7.7M190.6 84.3l-1 1.7M192.3 86l7.9 7.8"/>
<path d="M194.2 84.3l-.9 1.7M196.8 86l4 4M197.9 84.3l-.9 1.7M199.4 85.2l37 .7M199.4 85.2l2-.4v.9zM200.6 86l-.3 .6M204.8 85.7l-3 2.9M205.1 80.8l-3.3 3.4M205.1 89.8l-3.3 3.3M205.1 94.3l-3.3 3.3M205.1 98.8l-3.3 3.3M100.4 100.3l-3.4 3.3"/>
<path d="M100.4 104.7l-2.1 2.2M205.1 103.3l-3.3 3.3M205.1 107.8l-3.3 3.3M205.1 112.3l-3.3 3.3M205.1 116.8l-3.3 3.3M241.2 107.4h168.5v152.7h-168.5zM241.2 118.7h168.5M261.8 107.4v152.7M348.5 107.4v152.7M398.3 107.4v152.7M52 137v10M52.2 137v10h4.7v11.2h.5v6.5h-5.2v10"/>
<path d="M52.3 137v10zM61.3 133.8l1.9-.8 .2 .9zM81.3 130.1l-20 3.7M205.1 121.2l-3.3 3.4M205.1 125.7l-3.3 3.4M205.1 130.2l-3.3 3.4M205.1 134.7l-3.3 3.3M205.1 139.2l-3.3 3.3M241.2 131.1h168.5M52.2 147.2h4.7M52.2 146.8h4.7M56.7 147v11.2"/>
<path d="M56.9 158.4h.5M56.9 158h.5M57.1 147v11.2M57.2 158.2v6.5M57.6 158.2v6.5M58 158.1l1.7-1 .3 .8zM81.6 149.6l-23.6 8.5M202.5 154.9l-.5 1.9-.8-.3zM202.5 154.9l-24.9 50.1M203.4 154.2l-.5 .9M203.6 154.2l1.5-1.5 3.3 3.2M205.1 143.7l-3.3 3.3"/>
<path d="M205.1 148.2l-3.3 3.3M205.2 154.2l-.7 1.3M206.4 155.3l-.1 .2M207.3 150.4l1.1 1M210.6 153.6l3.2 3.2M210.6 158.1l3.2 3.2M211 149.5l.8 .9M212.3 150.9l1.5 1.5M241.2 148.6h168.5M44.4 171.8l1.8 1.9M44.6 176.5l.6 .7M46.4 171.8l-.4 .5"/>
<path d="M47.9 175.4l1.2 1.2M49.2 173.6l-1.9 1.9M52 164.7v10M52.2 164.5h5.2M52.2 164.9h5.2M52.3 164.7v10M56.9 175.4l1.3 1.3M58.2 173.6l-1.8 1.7M58.3 172.4l1.4 1.3M59.5 176.8l-.9 .9M59.9 171.8l-.4 .5M60.9 174.8l.6 .7"/>
<path d="M62.1 173.9l1.6-1.3 .4 .9zM82.3 164.8l-20.2 9.1M202.1 164.7l-.3 .3M203.2 163.2l.1 2.1-.9-.2zM203.2 163.2l-7 41.3M204 167.2l1.1-1 3.2 3.2M204.2 162.4l-.5 .9M204.5 162.3l.6-.7 .9 .9M207.4 163.9l6.4 6.4M207.6 162.8l-.7 1.2M208.4 160.4l-3.3-3.2-3.3 3.3M211.9 163.9l1.9 1.9"/>
<path d="M241.2 171.3h168.5M71.6 191.1l.6 .7-1.8 .9zM82.5 182.7l-12.1 10M241.2 182.6h168.5M241.2 195h168.5M52 213.5v10M52.2 213.5v10M52.3 213.5v10M241.2 202.3h168.5M241.2 214.7h168.5M35.5 239.1l2.1 1.1 1.4 .4 1.3-.1 2.3-.6 1.7-.3 5.9 .6 8.1-.5 4.6 .9 1.6 .2 4.3-1.3M43.1 221.5h9"/>
<path d="M48.6 220.6l3.5 .9-3.5 .9zM241.2 226h168.5M241.2 237.3h168.5M37.6 241.9l-2.1 2.2M40.2 251.4l1.2 1.2M40.3 256l4 4M40.6 247.3l6.1 6.2M41.6 252.7l5.5 5.6M42.1 241.9l-3.3 3.3M43 245.2l7.4 7.4M46.2 259.1a11.6 11.6 0 0 1 8.6-1.3 4.1 4.1 0 0 1 3.7 2.2 3.8 3.8 0 0 1-3.5 2.1 12.2 12.2 0 0 1-8.9-1.3l-.3-.9zM46.6 241.9l-3.3 3.3"/>
<path d="M46.7 259.7l-3.6 3.6M47.6 245.2l2.8 2.9M48.2 257.5l-1.2 2.1M48.4 255.1l2 2M51 260l-1.5 1.5M51.1 241.9l-3.3 3.3M53.9 251.6l8.4 8.4M53.9 247.1l9.8 9.9M53.9 256.1l1.9 1.9M55.6 241.9l-3.4 3.3M56.5 245.2l6.1 6.2M60 260l-1.7 1.7"/>
<path d="M60.1 241.9l-3.4 3.3M61 245.2l2.9 2.9M63 251.7l1.2 1.2M64.6 241.9l-3.4 3.3M68.8 242.2l-3.1 3M241.2 248.7h168.5M49.2 262l-.6 1.1M55.4 260.1l-3.3 3.2M57.3 260.7l-.7 1.3M61.3 263.1l-.2 .2M229.6 269h180M261.6 260v9"/>
<path d="M302.6 260v27M354.6 260v27M354.6 278h55M366.6 278v9M388.6 278v9M399.6 278v9M130 287v5M230 286.9v5"/>
<circle cx="326.4" cy="20.6" r="5.6"/>
<circle cx="368.6" cy="34.4" r="23.4"/>
<circle cx="187.1" cy="58.5" r="2.59"/>
<circle cx="326.3" cy="41" r="5.6"/>
<circle cx="240.5" cy="63.7" r="5.6"/>
<circle cx="86.9" cy="83.5" r="5.5"/>
<circle cx="242" cy="86" r="5.5"/>
<circle cx="86.9" cy="107" r="5.5"/>
<circle cx="86.8" cy="129.1" r="5.5"/>
<circle cx="86.8" cy="147.7" r="5.5"/>
<circle cx="86.8" cy="179.2" r="5.5"/>
<circle cx="87.4" cy="162.5" r="5.6"/>
<circle cx="175.1" cy="210" r="5.6"/>
<circle cx="195.3" cy="210" r="5.5"/>
</g>
<path d="M52.2 16.8v130.2" fill="none" stroke="#000" stroke-width=".28" stroke-dasharray="6.3 1.3 1.3 1.3" stroke-dashoffset="-1"/>
<path d="M52.2 147h4.7" fill="none" stroke="#000" stroke-width=".28" stroke-dasharray="6.3 1.3 1.3 1.3" stroke-dashoffset="5.9"/>
<path d="M56.9 147v11.2" fill="none" stroke="#000" stroke-width=".28" stroke-dasharray="6.3 1.3 1.3 1.3" stroke-dashoffset="2.7"/>
<path d="M56.9 158.2h.5" fill="none" stroke="#000" stroke-width=".28" stroke-dasharray="6.3 1.3 1.3 1.3"/>
<path d="M57.4 158.2v6.5" fill="none" stroke="#000" stroke-width=".28" stroke-dasharray="6.3 1.3 1.3 1.3" stroke-dashoffset="3.2"/>
<path d="M57.4 164.7h-5.2" fill="none" stroke="#000" stroke-width=".28" stroke-dasharray="6.3 1.3 1.3 1.3" stroke-dashoffset="5.6"/>
<path d="M52.2 164.7v58.8" fill="none" stroke="#000" stroke-width=".28" stroke-dasharray="6.3 1.3 1.3 1.3" stroke-dashoffset="-.8"/>
<path d="M74.6 71.8h-43.3" fill="none" stroke="#000" stroke-width=".28" stroke-dasharray="6.3 1.3 1.3 1.3" stroke-dashoffset="1.8"/>
<path d="M246.8 17.5v21.1M298.8 17.5v21.1" fill="none" stroke="#000" stroke-width=".28" stroke-dasharray="15.2 1.3 1.3 1.3" stroke-dashoffset="6.6"/>
<g fill="#000">
<path d="M48.6 18l3.5 .8-3.5 1zM48.6 220.6l3.5 .9-3.5 .9z"/>
<path d="M71.7 68.4h1.8l-.9 3.5zM32.4 68.4h1.8l-.9 3.5z"/>
<path d="M71.6 191.1l.6 .7-1.8 .9zM62.1 173.9l1.6-1.3 .4 .9zM58 158.1l1.7-1 .3 .8zM61.3 133.8l1.9-.8 .2 .9zM62.8 84.2l1.8 1.1-.6 .6zM68.8 78.2l2 .1-.2 .9zM203.2 163.2l.1 2.1-.9-.2zM202.5 154.9l-.5 1.9-.8-.3zM203.7 76.2l1.8-1.1 .3 .8zM199.4 85.2l2-.4v.9zM305.2 26.6l1.8-1 .2 .9zM363.2 19.5l2-.6-1.6 1.4z"/>
</g>
<g font-size="5.3">
<text x="43.2" y="16.5">A</text>
<text x="324.9" y="22.5">6</text>
<text x="323.4" y="42.8">11</text>
<text x="178.8" y="57">D</text>
<text x="239" y="65.6">8</text>
<text x="29.1" y="66.8">B</text>
<text x="73.8" y="66.8">B</text>
<text x="85.5" y="85.4">5</text>
<text x="239.1" y="87.9">10</text>
<text x="85.5" y="108.9">4</text>
<text x="242.4" y="114.9">ITEM N.</text>
<text x="287.1" y="114.9">DESIGNAÇÃO</text>
<text x="361" y="114.9">MATERIAL</text>
<text x="399.8" y="114.9">QT.</text>
<text x="85.3" y="131">3</text>
<text x="250" y="126.3">1</text>
<text x="262.3" y="126.3">8116817 DHPC-20-A-S---(1high)</text>
<text x="402.5" y="126.3">1</text>
<text x="250" y="141.2">2</text>
<text x="262.3" y="138.6">Dente de garra para carga</text>
<text x="262.3" y="143.8">do casquilho</text>
<text x="357.9" y="141.2">100MnCrW4</text>
<text x="402.5" y="141.2">2</text>
<text x="85.3" y="149.6">1</text>
<text x="250" y="161.3">3</text>
<text x="262.3" y="158.7">Suporte de ligação</text>
<text x="362.2" y="161.3">AISI 3003</text>
<text x="402.5" y="161.3">1</text>
<text x="85.9" y="164.4">9</text>
<text x="262.3" y="163.9">garra/atuador rotativo</text>
<text x="250" y="178.8">4</text>
<text x="262.3" y="178.8">1359980 DRRD-25-180-FH-PA---(0)</text>
<text x="402.5" y="178.8">1</text>
<text x="85.3" y="181">2</text>
<text x="250" y="190.2">5</text>
<text x="262.3" y="190.2">Suporte atuador rotativo</text>
<text x="362.2" y="190.2">AISI 3003</text>
<text x="402.5" y="190.2">1</text>
<text x="250" y="200.5">6</text>
<text x="262.3" y="200.5">8137184 ZBH-9-B</text>
<text x="402.5" y="200.5">2</text>
<text x="173.7" y="211.8">7</text>
<text x="193.8" y="211.8">8</text>
<text x="250" y="210.4">7</text>
<text x="262.3" y="210.4">ISO 8734 - 4 x 12 - A - St</text>
<text x="368" y="210.4">Aço</text>
<text x="402.5" y="210.4">2</text>
<text x="43.2" y="227.5">A</text>
<text x="250" y="222.2">8</text>
<text x="262.3" y="222.2">ISO 4762 M5 x 12 - 10.9</text>
<text x="402.5" y="222.2">6</text>
<text x="250" y="233.6">9</text>
<text x="262.3" y="233.6">ISO 4762 M4 x 12 - 10.9</text>
<text x="402.5" y="233.6">4</text>
<text x="248.6" y="244.9">10</text>
<text x="262.3" y="244.9">ISO 4762 M5 x 45 - 22N - 10.9</text>
<text x="402.5" y="244.9">2</text>
<text x="248.6" y="256.3">11</text>
<text x="262.3" y="256.3">189653 ZBH-12</text>
<text x="402.5" y="256.3">2</text>
<text x="61.7" y="264.5">C</text>
</g>
<g font-size="4.7">
<text x="270.9" y="57.8">C</text>
<text x="268.2" y="62.4">2 : 1</text>
<text x="367.2" y="70.4">D</text>
<text x="364.4" y="75">3 : 1</text>
<text x="150.9" y="219.6">A-A</text>
<text x="49.3" y="282.2">B-B</text>
</g>
<text font-size="4.1" x="21" y="293.7">SOLIDWORKS Educational Product. For Instructional Use Only.</text>
<g font-size="3.3">
<text x="230.7" y="265">Tiago Gomes</text>
<text x="230.7" y="268.5">Tiago Costa</text>
<text x="263.2" y="266.5">www.dem.isep.ipp.pt</text>
<text x="303.9" y="266.5">Desenho de conjunto</text>
<text x="355.9" y="266.5">Publicado</text>
<text x="355.9" y="273.4">montagem_garra_casquilho.TM</text>
<text x="303.9" y="276.1">Montagem do atuador</text>
<text x="303.9" y="279.6">rotativo com garra</text>
<text x="355.9" y="276.9">W-8.3DG</text>
<text x="217" y="283.9">1:3</text>
<text x="355.8" y="284.7">A</text>
<text x="367.9" y="284.7">14/06/2023</text>
<text x="390" y="284.7">PT</text>
<text x="400.8" y="284.7">1/1</text>
</g>
<g font-size="2.8">
<text x="230.9" y="276">DEPARTAMENTO DE ENGENHARIA MECÂNICA</text>
<text x="230.9" y="282">Rua Dr. António Bernardino de Almeida, 431</text>
<text x="230.9" y="279">INSTITUTO SUPERIOR DE ENGENHARIA DO PORTO</text>
<text x="230.9" y="285">4200-072 Porto</text>
</g>
<text font-size="2.7" x="213.9" y="278.6">ESCALA</text>
<g font-size="2">
<text x="230.9" y="262.3">Pessoa responsável</text>
<text x="262.9" y="262.3">Departamento responsável</text>
<text x="303.9" y="262.3">Tipo de documento</text>
<text x="355.9" y="262.1">Estado do documento</text>
<text x="230.9" y="271.3">Proprietário legal</text>
<text x="303.9" y="271.3">Título</text>
<text x="355.9" y="271.3">Número</text>
<text x="355.9" y="280.3">Revisão</text>
<text x="367.9" y="280.3">Data de edição</text>
<text x="389.9" y="280.3">Lingua</text>
<text x="400.9" y="280.3">Folha</text>
</g>
</svg>
